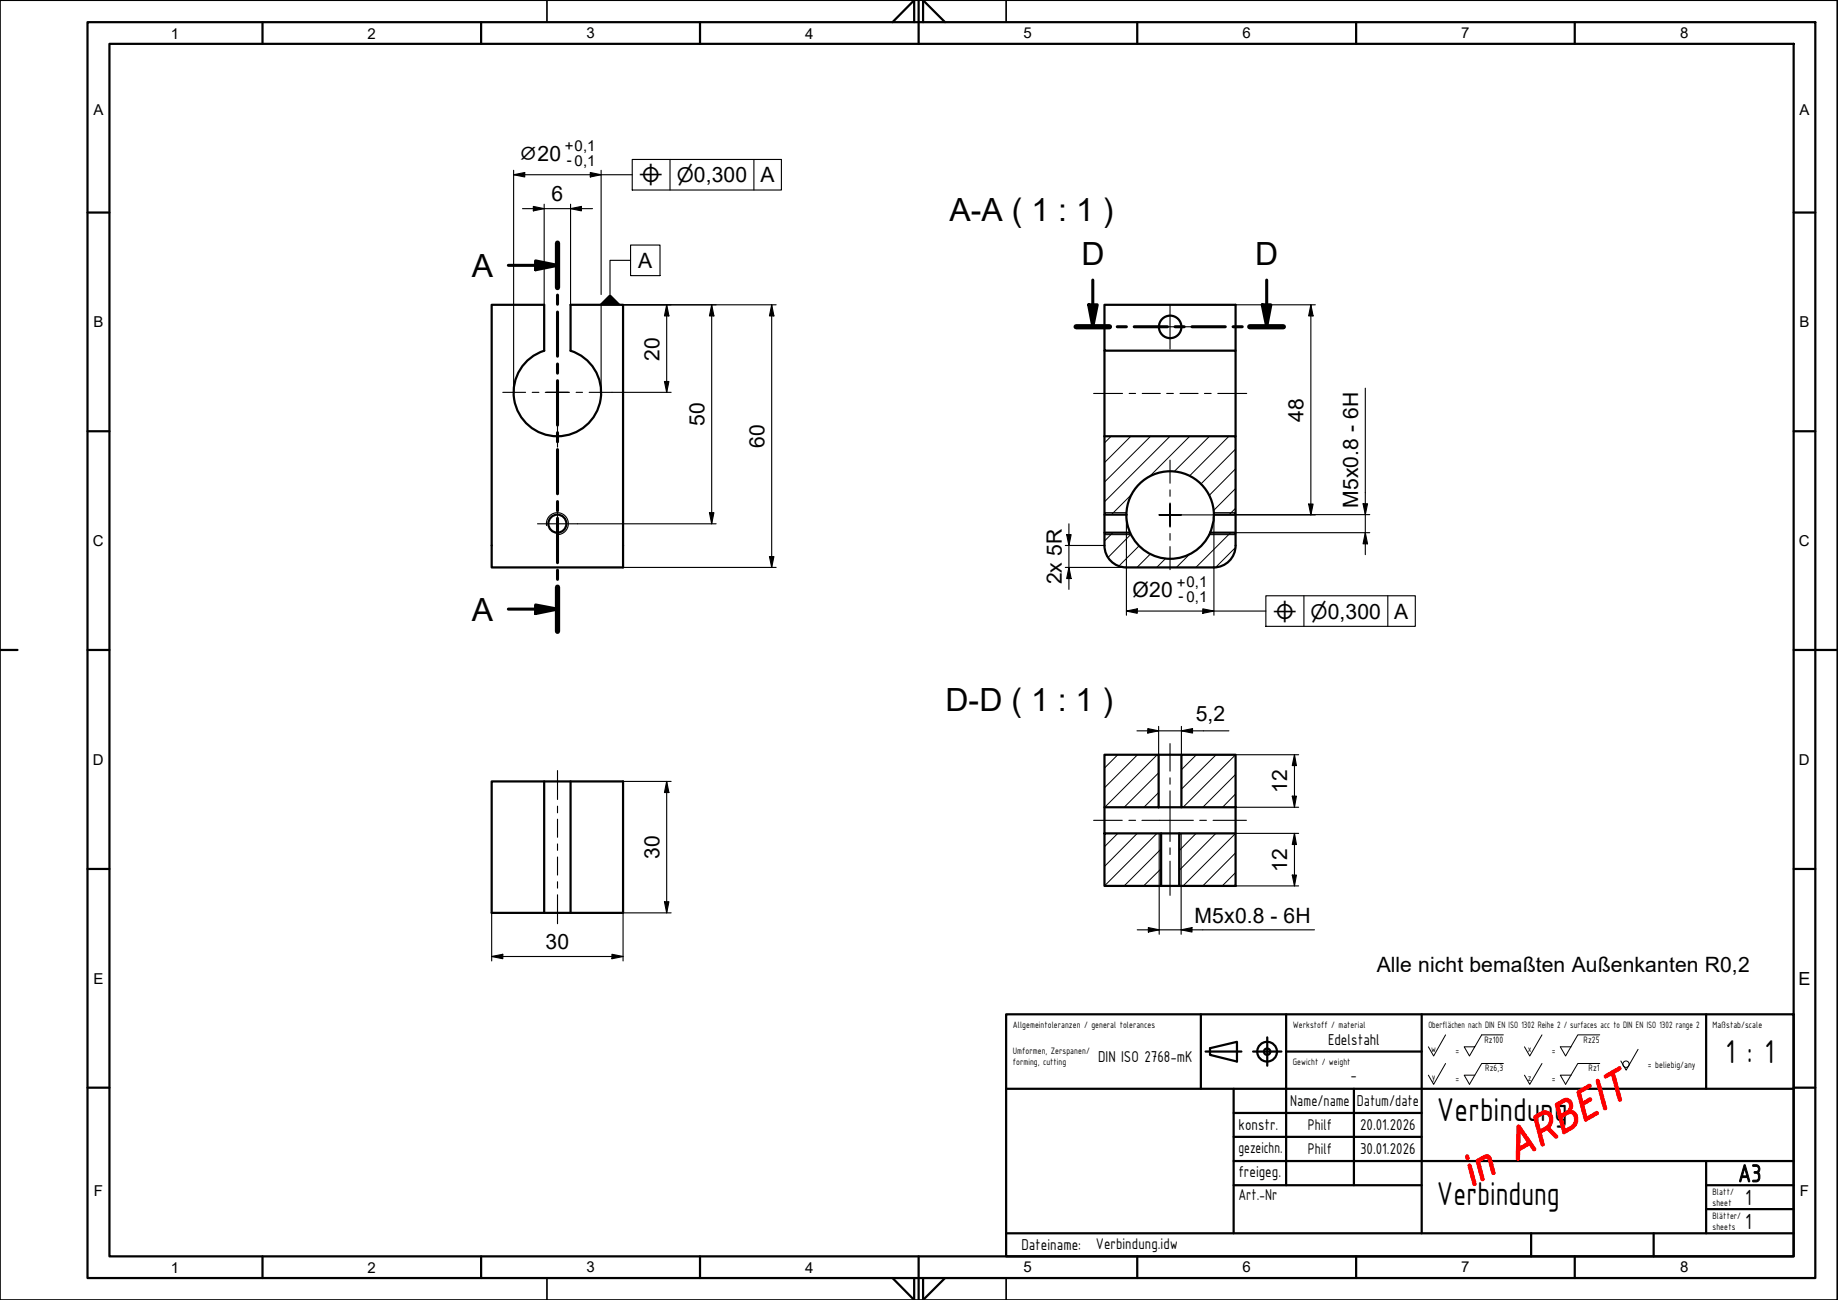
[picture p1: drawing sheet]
<svg xmlns="http://www.w3.org/2000/svg" width="420mm" height="297mm" viewBox="0 0 420 297" stroke-linecap="round" stroke-linejoin="round" font-family="sans-serif">
<!-- layer: Schraffur -->
<g fill="none" stroke="#000" stroke-width=".23">
<path d="M254 99.7l-1.5 1.5M258.5 99.7l-6 6M263 99.7l-10.5 10.5M267.5 99.7l-15 15M272 99.7l-9.2 9.2M276.5 99.7l-8.1 8M280.9 99.7l-9 9.1M258.8 112.9l-4.7 4.7M282.4 116.1l-1.4 1.5M282.4 111.6l-5 5.1M282.4 107.1l-6 6.1M282.4 102.6l-7.9 8"/>
<path d="M254.4 121.7l-1.9 1.9M258.5 122.1l-5.2 5.3M260.4 124.7l-4.6 4.6M263 126.5l-3.1 3.2M266.5 127.6l-2.1 2.1M272.1 126.5l-3.2 3.2M276.9 121.7l-.6 .6M281.3 121.7l-7.9 8M282.4 125.1l-4.5 4.5M255.5 172.5l-3 3M260 172.5l-7.5 7.5M264.5 172.5l-12 12"/>
<path d="M264.9 176.6l-7.9 7.9M273.5 172.5l-3.4 3.4M278 172.5l-7.9 7.8M282.4 172.5l-12 12M282.4 177l-7.4 7.5M255.5 190.4l-3 3.1M260 190.4l-7.5 7.6M264.5 190.4l-12 12M264.9 181.1l-3.4 3.4M265.4 198.5l-4 3.9M265.4 194l-8.4 8.4M273.4 190.4l-3.8 4"/>
<path d="M277.9 190.4l-8.3 8.5M282.4 181.4l-2.9 3.1M282.4 199.4l-3 3M282.4 194.9l-7.4 7.5M282.4 190.4l-12 12"/>
</g>
<!-- layer: Sichtbare Kanten(CS) -->
<g fill="none" stroke="#000" stroke-width=".51">
<path d="M112.4 69.6h12v10.5a10 10 0 0 0-5.1 15.4 10 10 0 0 0 16.2 .1 10 10 0 0 0-5.1-15.5v-10.5h12v60.1h-30zM252.5 99.7v17.9h5M252.5 99.7h29.9v17.9h-4.9M252.5 80.1v19.6M282.4 80.1v-10.5h-29.9v10.5h29.9v19.6M252.5 117.6v4.1M257.5 117.6a10 10 0 0 0 .8 4.1h-5.8a7.7 7.7 0 0 0 1.1 6.2 5 5 0 0 0 3.9 1.8M257.5 117.6a10 10 0 0 1 10-9.9 10 10 0 0 1 10 9.9M277.5 117.6a11.6 11.6 0 0 1-.9 4.1h5.8a7.7 7.7 0 0 1-1.1 6.2 5 5 0 0 1-3.8 1.8M282.4 117.6v4.1M257.5 129.7h20M258.4 121.8a10 10 0 0 0 9.1 5.9 10 10 0 0 0 9.1-5.9"/>
<path d="M112.4 178.5h30v30.1h-30zM124.4 178.5v30.1M130.4 178.5v30.1M252.5 172.5h12.4v12h-12.4zM264.9 172.5h5.2M270.1 172.5h12.3v12h-12.3zM252.5 190.4h12.9v12h-12.9zM252.5 184.5v5.9M264.9 184.5h5.2M265.4 190.4h4.2M269.6 190.4h12.8v12h-12.8zM282.4 184.5v5.9"/>
<path d="M265.4 202.4h4.2"/>
<circle cx="267.5" cy="74.7" r="2.57"/>
<circle cx="127.4" cy="119.7" r="2.06"/>
</g>
<!-- layer: Gewinde(HTW) -->
<path d="M252.5 117.1h5M277.5 117.1h4.9M124.9 120.1a2.51 2.51 0 0 1 2.1-2.9 2.51 2.51 0 0 1 2.9 2 2.51 2.51 0 0 1-2.1 2.9M252.5 122.2h6.1M276.4 122.2h6M265 190.4v12M270 190.4v12" fill="none" stroke="#000" stroke-width=".25"/>
<!-- layer: Schnittansichtslinien(CS) -->
<g fill="none" stroke="#000" stroke-width=".7">
<path d="M122.4 59.6l5 1-5 1zM127.4 55.5v10.2M116.2 60.6h11.2M127.4 67.4v2.1M127.4 71.3v10.1M246 74.7h7.6M248.9 69.6h1.9l-1 5.1zM249.8 64v10.7M255.4 74.7h2.1M259.3 74.7h7.6M268.6 74.7h2.1M272.5 74.7h7.6"/>
<path d="M281.9 74.7h2.1M285.7 74.7h7.7M288.5 69.6h2l-.9 5.1zM289.6 64v10.7M127.4 83.2v2.1M127.4 87v10.1M127.4 98.9v2.1M127.4 102.7v10.1M127.4 114.6v2.1M127.4 118.4v10.2M116.2 139.2h11.2M122.4 138.2l5 1-5 1z"/>
<path d="M127.4 130.3v2.1M127.4 134.2v10.1"/>
</g>
<path d="M127.4 55.5v10.2M246 74.7h7.6M285.7 74.7h7.7M127.4 134.2v10.1" fill="none" stroke="#000" stroke-width="1.2"/>
<path d="M122.4 59.6l5 1-5 1zM248.9 69.6h1.9l-1 5.1zM288.5 69.6h2l-.9 5.1zM122.4 138.2l5 1-5 1z" fill="#000"/>
<!-- layer: Skizziergeometrie(CS) -->
<g fill="none" stroke="#000" stroke-width=".51">
<path d="M20 5.1h395v286.9h-395zM25 10h385v277.1h-385zM60 5.1v4.9M110 5.1v4.9M160 5.1v4.9M204 5.1l5-5.1v5.1M210 0v10M211 5.1v-5.1l5 5.1M260 5.1v4.9M310 5.1v4.9M360 5.1v4.9M20 48.6h5"/>
<path d="M410 48.6h5M20 98.5h5M410 98.5h5M0 148.5h4M20 148.5h5M410 148.5h10M20 198.6h5M410 198.6h5M20 248.5h5M410 248.5h5M60 287.1v4.9M110 287.1v4.9"/>
<path d="M160 287.1v4.9M204 292l5 5v-5M210 287.1v9.9M211 292v5l5-5M260 287.1v4.9M310 287.1v4.9M360 287.1v4.9"/>
</g>
<path d="M0 0h420v297h-420zM125 0v5.1M230 0v5.1M125 292v5M230 292v5" fill="none" stroke="#000" stroke-width=".38"/>
<!-- layer: Titel (ISO) -->
<g fill="none" stroke="#000" stroke-width=".51">
<path d="M230 231.8h180v55.3h-180zM274.5 231.8v17M276.6 239.5l6.2-1.5v4.6l-6.2-1.6zM289.7 237v6.5M294 231.8v39M325 231.8v50M390 231.8v17M230 248.8h180M275.6 240.3h8.2M282 259.8h43M282 254.3h43M282 248.8v33"/>
<path d="M286.4 240.3h6.5M294 240.3h31M309.5 248.8v22M282 270.8h43M282 265.3h128M390 276.3h20M390 270.8h20M390 265.3v16.5M230 281.8h180M350 281.8v5.3M378 281.8v5.3"/>
<circle cx="289.7" cy="240.3" r="2.25"/>
<circle cx="289.7" cy="240.3" r=".73"/>
</g>
<g fill="none" stroke="#000" stroke-width=".23">
<path d="M330.5 236.5l-2.8 4.8-1.2-2.1M343.7 236.5h-5l-2.8 4.8-1.2-2.1h2.4M352.5 236.5l-2.8 4.8-1.2-2.1M365.7 236.5h-5l-2.8 4.8-1.2-2.1h2.5M374.5 239.8l-2.8 4.7-1.2-2.1M330.5 243l-2.8 4.8-1.2-2.1M343.7 243h-5l-2.8 4.8-1.2-2.1h2.4M352.5 243l-2.8 4.8-1.2-2.1M365.7 243h-5l-2.8 4.8-1.2-2.1h2.5"/>
<circle cx="371.7" cy="243.2" r=".73"/>
</g>
<g fill="none" stroke="#000" stroke-width=".25">
<path d="M117.4 39.9l2.6-.5v1zM117.4 39.9h20M117.4 38.9v50.7M134.9 39.4l2.5 .5-2.5 .5zM137.4 38.9v28.4M119.4 47.7h16M121.9 47.2l2.5 .5-2.5 .5zM124.4 46.7v22.9M130.4 47.7l2.5-.5v1zM130.4 46.7v22.9M137.4 69.6v20M142.4 69.6h35"/>
<path d="M152.4 69.6l.5 2.6h-1zM152.4 69.6v20M162.7 69.6l.5 2.6h-1zM162.7 69.6v50.1M176.4 69.6l.5 2.6h-1zM176.4 69.6v60.1M282.4 69.6h18.3M299.7 69.6l.5 2.6h-1.1zM299.7 69.6v48.1M139.9 89.6h13.5M151.9 87.2h1l-.5 2.4zM132 119.7h31.7"/>
<path d="M162.2 117.1h1l-.5 2.6zM244.3 119.7v15M257.5 117.6v23M270 117.7h30.7M277.5 117.6v23M299.1 115.2h1.1l-.5 2.5zM142.4 129.7h35M175.9 127.2h1l-.5 2.5zM243.5 129.7h14M243.5 124.6h9M243.8 122.2h1.1l-.6 2.4zM244.3 129.7l.6 2.5h-1.1z"/>
<path d="M257.5 139.6l2.5-.5v1zM257.5 139.6h20M275 139.1l2.5 .5-2.5 .5zM142.4 178.5h11M152.4 178.5l.5 2.6h-1zM152.4 178.5v30.1M259.9 167h21M262.4 166.5l2.5 .5-2.5 .5zM264.9 166v6.5M270.1 167l2.5-.5v1zM270.1 166v6.5h26.8M295.9 172.5l.5 2.4h-1z"/>
<path d="M295.9 172.5v12M282.4 184.5h14.5M282.4 190.4h14.5M295.4 181.9h1l-.5 2.6zM295.4 199.9h1l-.5 2.5zM295.9 190.4l.5 2.6h-1zM295.9 190.4v12M112.4 218.6l2.5-.6v1.1zM112.4 218.6h30M112.4 208.6v11M139.9 218l2.5 .6-2.5 .5zM151.9 206h1l-.5 2.6z"/>
<path d="M153.4 208.6h-11v11M282.4 202.4h14.5"/>
</g>
<g fill="#000">
<path d="M117.4 39.9l2.6-.5v1zM121.9 47.2l2.5 .5-2.5 .5zM130.4 47.7l2.5-.5v1zM134.9 39.4l2.5 .5-2.5 .5zM152.4 69.6l.5 2.6h-1zM162.7 69.6l.5 2.6h-1zM176.4 69.6l.5 2.6h-1zM299.7 69.6l.5 2.6h-1.1zM151.9 87.2h1l-.5 2.4zM162.2 117.1h1l-.5 2.6zM299.1 115.2h1.1l-.5 2.5zM175.9 127.2h1l-.5 2.5z"/>
<path d="M243.8 122.2h1.1l-.6 2.4zM244.3 129.7l.6 2.5h-1.1zM257.5 139.6l2.5-.5v1zM275 139.1l2.5 .5-2.5 .5zM262.4 166.5l2.5 .5-2.5 .5zM270.1 167l2.5-.5v1zM295.9 172.5l.5 2.4h-1zM152.4 178.5l.5 2.6h-1zM295.4 181.9h1l-.5 2.6zM295.4 199.9h1l-.5 2.5zM295.9 190.4l.5 2.6h-1zM112.4 218.6l2.5-.6v1.1z"/>
<path d="M139.9 218l2.5 .6-2.5 .5zM151.9 206h1l-.5 2.6z"/>
</g>
<!-- layer: Symbole(HTW) -->
<g fill="none" stroke="#000" stroke-width=".25">
<path d="M137.4 39.9h7.1M144.5 36.4h34.1v7h-34.1zM153.2 36.4v7M172.3 36.4v7M144.1 59.5h-4.7v7.7M144.1 56h6.8v7h-6.8zM312.1 88.7v38M282.4 117.6h30.7M311.6 115.1h1l-.5 2.5zM277.5 139.6h11.9M282.4 121.7h30.7M289.4 136.1h34.1v7h-34.1z"/>
<path d="M298.1 136.1v7M312.1 121.7l.5 2.6h-1zM317.2 136.1v7M260 212.5h40.5M262.5 211.9l2.5 .6-2.5 .5zM265 202.4v11.1M270 212.5l2.5-.6v1.1zM270 202.4v11.1"/>
</g>
<path d="M137 69.6l2.4-2.4 2.5 2.4zM311.6 115.1h1l-.5 2.5zM312.1 121.7l.5 2.6h-1zM262.5 211.9l2.5 .6-2.5 .5zM270 212.5l2.5-.6v1.1z" fill="#000"/>
<!-- layer: Mittelpunktmarkierung(HTW) -->
<g fill="none" stroke="#000" stroke-width=".25">
<path d="M262.4 74.7h10.2M267.5 69.6v10.1M114.9 89.6h5.2M121.7 89.6h1.5M124.7 89.6h2.7h-2.5M127.4 87.2v2.4v-2.4M127.4 92.2v-2.6v2.8M127.4 93.9v1.5M127.4 96.9v5.3M129.9 89.6h-2.5h2.8M131.7 89.6h1.5M134.7 89.6h5.2"/>
<path d="M122.9 119.7h9.1M127.4 115.1v9.2M265 117.7h2.5h-2.5M267.5 115.2v2.5v-2.5M267.5 114.9v2.8v-2.5M267.5 105.1v5.3M267.5 111.9v1.5M270 117.7h-2.5h2.5M267.5 120.2v-2.5v2.7M267.5 120.2v-2.5v2.5M267.5 121.9v1.5M267.5 124.9v5.3"/>
</g>
<!-- layer: Mittellinie(HTW) -->
<g fill="none" stroke="#000" stroke-width=".25">
<path d="M250 89.9h6.6M258.1 89.9h1.5M261.1 89.9h4.1M266.7 89.9h1.5M269.7 89.9h4.2M275.3 89.9h1.6M278.4 89.9h6.6M127.4 176.1v6.6M267.5 169.9v6.3M267.5 177.7v1.5M127.4 184.2v1.5M127.4 187.2v4.1"/>
<path d="M127.4 192.8v1.5M127.4 195.8v4.1M250 187.4h6.5M258.1 187.4h1.5M261 187.4h11.8M267.5 180.7v11.6M267.5 193.7v1.5M267.5 196.8v7.8M274.3 187.4h1.5M277.3 187.4h7.6M127.4 201.5v1.4M127.4 204.5v6.6"/>
</g>
<text font-size="10.7" fill="#f00" x="336.2" y="271.4" transform="rotate(-30 336.2 271.4)">in ARBEIT</text>
<g font-size="8.1">
<text x="394.5" y="242.9">1 : 1</text>
<text x="328.5" y="256.1">Verbindung</text>
<text x="328.5" y="275.4">Verbindung</text>
</g>
<g font-size="7.3">
<text x="217" y="50.4">A-A ( 1 : 1 )</text>
<text x="107.8" y="63.2">A</text>
<text x="247.2" y="60.4">D</text>
<text x="286.9" y="60.4">D</text>
<text x="107.8" y="141.8">A</text>
<text x="216.2" y="162.5">D-D ( 1 : 1 )</text>
</g>
<text font-size="6.1" x="397.3" y="270.1">A3</text>
<g font-size="5.4">
<text x="399" y="275.3">1</text>
<text x="399" y="280.8">1</text>
</g>
<text font-size="5" x="118.7" y="36.8">⌀20</text>
<g font-size="4.8">
<text x="173.9" y="41.6">A</text>
<text x="126" y="46">6</text>
<text x="145.9" y="61.3">A</text>
<text x="150.7" y="82.4" transform="rotate(-90 150.7 82.4)">20</text>
<text x="161" y="97.4" transform="rotate(-90 161 97.4)">50</text>
<text x="298" y="96.4" transform="rotate(-90 298 96.4)">48</text>
<text x="174.8" y="102.4" transform="rotate(-90 174.8 102.4)">60</text>
<text x="310.5" y="116.1" transform="rotate(-90 310.5 116.1)">M5x0.8 - 6H</text>
<text x="242.7" y="133.5" transform="rotate(-90 242.7 133.5)">2x 5R</text>
<text x="258.9" y="136.5">Ø20</text>
<text x="318.7" y="141.4">A</text>
<text x="273.4" y="164.7">5,2</text>
<text x="294.3" y="181.2" transform="rotate(-90 294.3 181.2)">12</text>
<text x="150.7" y="196.3" transform="rotate(-90 150.7 196.3)">30</text>
<text x="294.3" y="199.2" transform="rotate(-90 294.3 199.2)">12</text>
<text x="273" y="210.8">M5x0.8 - 6H</text>
<text x="124.7" y="216.9">30</text>
<text x="314.7" y="222.1">Alle nicht bemaßten Außenkanten R0,2</text>
</g>
<g font-size="4.6">
<text x="154.7" y="41.6">⌀0,300</text>
<text x="146" y="42.3">⌖</text>
<text x="290.9" y="142">⌖</text>
<text x="299.6" y="141.3">⌀0,300</text>
</g>
<text font-size="4.1" x="411.1" y="225">E</text>
<g font-size="3.9">
<text x="303.6" y="238.8">Edelstahl</text>
<text x="251" y="242.6">DIN ISO 2768-mK</text>
<text x="308.7" y="246.8">-</text>
<text x="295" y="252.8">Name/name</text>
<text x="310.1" y="252.8">Datum/date</text>
<text x="283.1" y="258.3">konstr.</text>
<text x="283.1" y="263.4">gezeichn.</text>
<text x="310.9" y="263.8">30.01.2026</text>
<text x="310.9" y="258.3">20.01.2026</text>
<text x="283.1" y="268.9">freigeg.</text>
<text x="283.1" y="274.2">Art.-Nr</text>
<text x="233.5" y="285.7">Dateiname:</text>
</g>
<g font-size="3.8">
<text x="299" y="258.3">Philf</text>
<text x="299" y="263.8">Philf</text>
<text x="250.5" y="285.3">Verbindung.idw</text>
</g>
<g font-size="3.4">
<text x="39.1" y="8.8">1</text>
<text x="84" y="8.8">2</text>
<text x="134" y="8.7">3</text>
<text x="184" y="8.8">4</text>
<text x="234" y="8.7">5</text>
<text x="284" y="8.7">6</text>
<text x="334" y="8.7">7</text>
<text x="384" y="8.7">8</text>
<text x="21.3" y="26.3">A</text>
<text x="411.4" y="26.3">A</text>
<text x="129.1" y="34.6">+0,1</text>
<text x="129.5" y="37.7">- 0,1</text>
<text x="21.3" y="74.8">B</text>
<text x="411.4" y="74.8">B</text>
<text x="21.2" y="124.8">C</text>
<text x="411.2" y="124.8">C</text>
<text x="269" y="134.3">+0,1</text>
<text x="269.4" y="137.4">- 0,1</text>
<text x="21.2" y="174.8">D</text>
<text x="411.2" y="174.8">D</text>
<text x="21.3" y="224.8">E</text>
<text x="21.5" y="273.3">F</text>
<text x="411.4" y="273.3">F</text>
<text x="39.1" y="290.8">1</text>
<text x="84" y="290.8">2</text>
<text x="134" y="290.8">3</text>
<text x="184" y="290.8">4</text>
<text x="234" y="290.8">5</text>
<text x="284" y="290.8">6</text>
<text x="334" y="290.8">7</text>
<text x="384" y="290.8">8</text>
</g>
<g font-size="2.3">
<text x="231.5" y="234.8">Allgemeintoleranzen / general tolerances</text>
<text x="295.5" y="234.8">Werkstoff / material</text>
<text x="326.5" y="234.8">Oberflächen nach DIN EN ISO 1302 Reihe 2 / surfaces acc to DIN EN ISO 1302 range 2</text>
<text x="339.3" y="238.3">Rz100</text>
<text x="362" y="238.3">Rz25</text>
<text x="391.5" y="234.8">Maßstab/scale</text>
<text x="231.5" y="240.8">Umformen, Zerspanen/</text>
<text x="231.5" y="243.3">forming, cutting</text>
<text x="295.5" y="243.3">Gewicht / weight</text>
<text x="327.2" y="240.4">w</text>
<text x="332.7" y="240.8">=</text>
<text x="339.5" y="244.7">Rz6,3</text>
<text x="349.2" y="240.4">x</text>
<text x="354.7" y="240.8">=</text>
<text x="363.2" y="244.8">Rz1</text>
<text x="376.7" y="244">= beliebig/any</text>
<text x="327.3" y="246.7">y</text>
<text x="332.7" y="247.3">=</text>
<text x="349.2" y="246.9">z</text>
<text x="354.7" y="247.3">=</text>
<text x="391.5" y="273">Blatt/</text>
<text x="391.5" y="275.6">sheet</text>
<text x="391.5" y="278.4">Blätter/</text>
<text x="391.5" y="281.1">sheets</text>
</g>
</svg>
